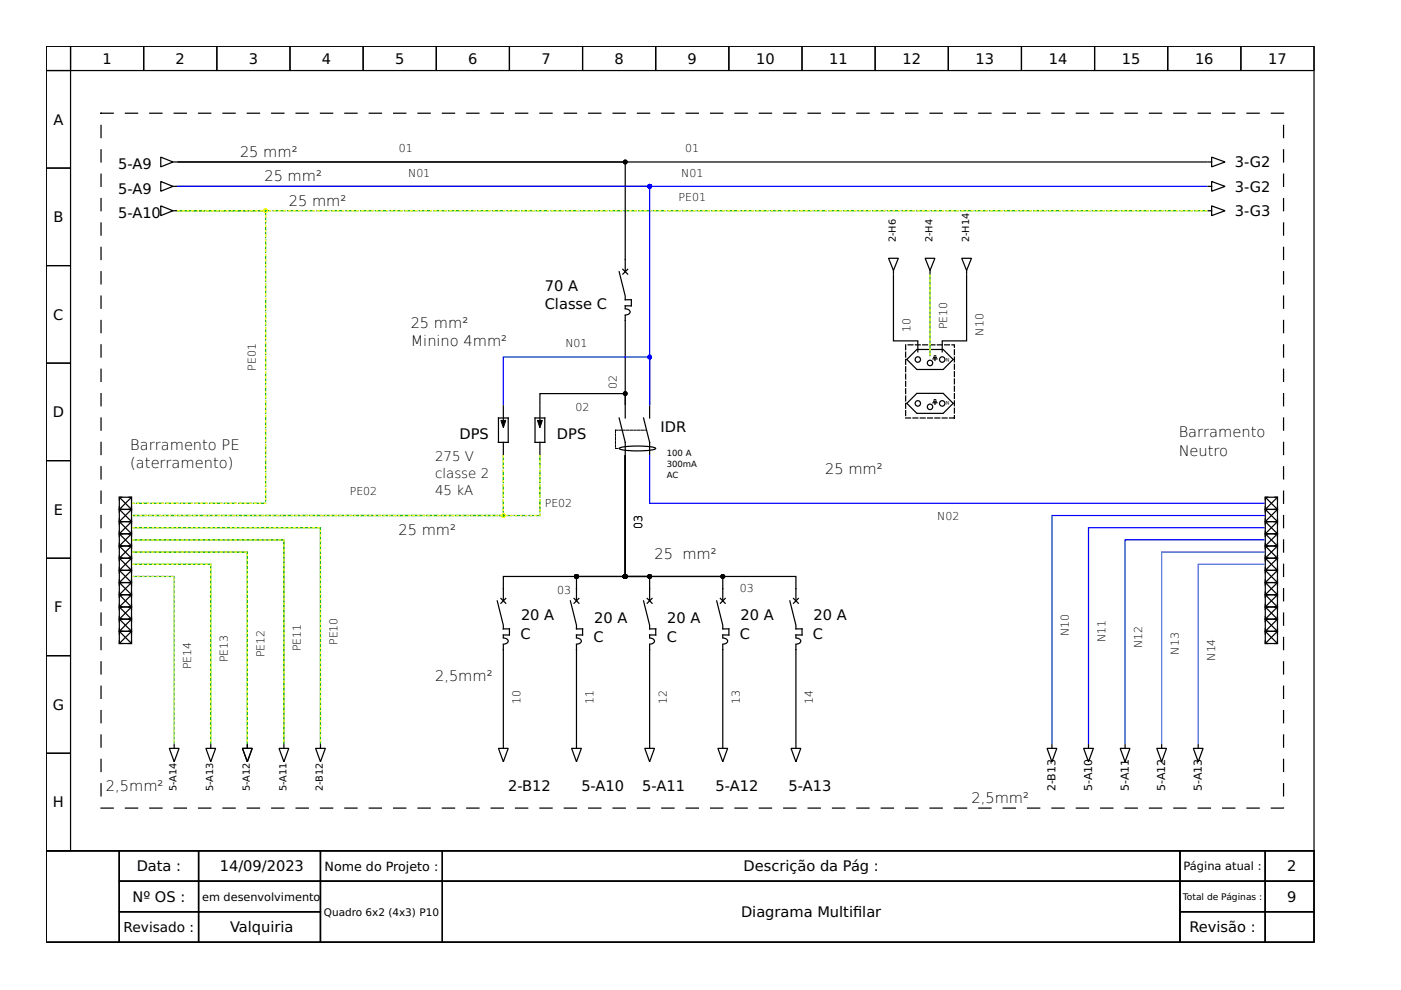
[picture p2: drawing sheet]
<svg xmlns="http://www.w3.org/2000/svg" width="297mm" height="210mm" viewBox="0 0 297 210" stroke-linecap="round" stroke-linejoin="round" font-family="sans-serif">
<g fill="none" stroke="#000" stroke-width=".26">
<path d="M9.8 9.8h268.8v170.6h-268.8zM9.8 9.8h5.2v5.2h-5.2zM9.8 15h5.2v20.6h-5.2zM15 9.8h15.5v5.2h-15.5zM30.5 9.8h15.5v5.2h-15.5zM46 9.8h15.5v5.2h-15.5zM61.5 9.8h15.5v5.2h-15.5zM77 9.8h15.5v5.2h-15.5zM92.5 9.8h15.5v5.2h-15.5zM108 9.8h15.5v5.2h-15.5zM123.5 9.8h15.5v5.2h-15.5zM139 9.8h15.5v5.2h-15.5z"/>
<path d="M154.5 9.8h15.5v5.2h-15.5zM170 9.8h15.6v5.2h-15.6zM185.6 9.8h15.5v5.2h-15.5zM201.1 9.8h15.5v5.2h-15.5zM216.6 9.8h15.5v5.2h-15.5zM232.1 9.8h15.5v5.2h-15.5zM247.6 9.8h15.5v5.2h-15.5zM263.1 9.8h15.5v5.2h-15.5zM9.8 35.6h5.2v20.7h-5.2zM34.1 38.5l2.6 1-2.6 1zM34.1 33.3l2.6 1-2.6 1.1zM36.7 39.5h.7"/>
<path d="M36.7 34.3h.7M255.9 34.3h-218.2h94.9v23.3M256.1 39.5h.8M256.1 34.3h.8M256.9 33.3l2.8 1-2.8 1.1zM256.9 38.5l2.8 1-2.8 1zM9.8 56.3h5.2v20.7h-5.2zM34.1 43.6l2.6 1.1-2.6 1zM36.7 44.7h.7M131.3 57.6l1.3 5.2v.8h1.3v1.2h-1.3v.6M132 57.1l1.1 1M133.1 57.1l-1.1 1"/>
<path d="M188.4 54.8h2.1l-1.1 2.5zM189.4 57.3v.8M189.4 58.4v13.9h5.2v2.3M196.1 54.8h2.1l-1 2.5zM197.2 57.3v.8M203.9 54.8h2.1l-1.1 2.5zM204.9 58.4v13.9h-5.1v2.3M204.9 57.3v.8M256.1 44.7h.8M256.9 43.6l2.8 1.1-2.8 1zM9.8 77h5.2v20.7h-5.2zM132.6 65.5a.77 .77 0 0 1 .9 .9l-.5 .3-.4 .1"/>
<path d="M132.6 66.9v18.9v-2.3h-18.1v2.3M194.3 74.1l-2 2.1 2 2.1M194.5 78.3h5.4M194.5 74.1h5.4M197.8 76.1h.9M197.9 75.8h.6M198.1 75.4h.3M198.2 76.1v.3M200 74.1l2.1 2.1-2.1 2.1M9.8 97.7h5.2v20.6h-5.2zM105.7 88.6h2.1v5.2h-2.1zM106.7 86v3.1"/>
<path d="M106.7 93.8v2.6M113.4 88.6h2.1v5.2h-2.1zM114.5 86v3.1M114.5 93.8v2.6M131.3 88.6l1.3 5.2v2.6M131.4 95a18.1 18.1 0 0 1 7.5 0l.1 .1a10 10 0 0 1-4.7 .5l-2.6-.3-.4-.2zM132.6 86v2.6M132.6 96.6v25.6h-10.4v5.2M132.6 96.6v25.6h5.1v5.2M132.6 96.6v25.6h-25.9v5.2M132.6 96.6v25.6h20.6v5.2M136.4 88.6l1.3 5.2v2.6"/>
<path d="M137.7 86v2.6M194.3 83.5l-2 2 2 2.1M194.5 87.6h5.4M194.5 83.4h5.4M197.8 85.4h.9M197.9 85.1h.6M198.1 84.7h.3M198.2 85.4v.3M200 83.5l2.1 2-2.1 2.1M9.8 118.3h5.2v20.7h-5.2zM25.3 105.4h2.6v2.6h-2.6zM25.3 118.3h2.6v2.6h-2.6z"/>
<path d="M25.3 115.8h2.6v2.5h-2.6zM25.3 110.6h2.6v2.6h-2.6zM25.3 108h2.6v2.6h-2.6zM25.3 113.2h2.6v2.6h-2.6zM25.3 107.5v.5h.5h-.5v.6M25.3 117.8v.5h.5h-.5v.6M25.3 112.6v.6h.5h-.5v.5M25.3 110v.6h.5h-.5v.5M25.3 115.2v.6h.5h-.5v.5M25.4 105.5l2.4 2.4M25.4 118.4l2.4 2.4M25.4 115.9l2.4 2.4"/>
<path d="M25.4 110.7l2.4 2.4M25.4 108.1l2.4 2.4M25.4 113.3l2.4 2.4M25.8 105.4h-.5v.6M27.3 105.4h.6v.6M27.8 105.5l-2.4 2.4M27.8 118.4l-2.4 2.4M27.8 115.9l-2.4 2.4M27.8 110.7l-2.4 2.4M27.8 108.1l-2.4 2.4M27.8 113.3l-2.4 2.4M27.9 107.5v.5h-.6h.6v.6"/>
<path d="M27.9 117.8v.5h-.6h.6v.6M27.9 115.2v.6h-.6h.6v.5M27.9 110v.6h-.6h.6v.5M27.9 112.6v.6h-.6h.6v.5M268.3 118.3h2.5v2.6h-2.5zM268.3 105.4h2.5v2.6h-2.5zM268.3 108h2.5v2.6h-2.5zM268.3 113.2h2.5v2.6h-2.5zM268.3 115.8h2.5v2.5h-2.5zM268.3 110.6h2.5v2.6h-2.5zM268.3 117.8v.5h.5h-.5v.6M268.3 107.5v.5h.5h-.5v.6"/>
<path d="M268.3 110v.6h.5h-.5v.5M268.3 115.2v.6h.5h-.5v.5M268.3 112.6v.6h.5h-.5v.5M268.4 118.4l2.4 2.4M268.4 105.5l2.4 2.4M268.4 108.1l2.4 2.4M268.4 113.3l2.4 2.4M268.4 115.9l2.4 2.4M268.4 110.7l2.4 2.4M268.8 105.4h-.5v.6M270.3 105.4h.5v.6M270.8 118.4l-2.4 2.4"/>
<path d="M270.8 105.5l-2.4 2.4M270.8 108.1l-2.4 2.4M270.8 113.3l-2.4 2.4M270.8 115.9l-2.4 2.4M270.8 110.7l-2.4 2.4M270.8 117.8v.5h-.5h.5v.6M270.8 107.5v.5h-.5h.5v.6M270.8 112.6v.6h-.5h.5v.5M270.8 115.2v.6h-.5h.5v.5M270.8 110v.6h-.5h.5v.5M9.8 139h5.2v20.7h-5.2zM25.3 120.9h2.6v2.6h-2.6z"/>
<path d="M25.3 133.9h2.6v2.5h-2.6zM25.3 131.3h2.6v2.6h-2.6zM25.3 126.1h2.6v2.6h-2.6zM25.3 123.5h2.6v2.6h-2.6zM25.3 128.7h2.6v2.6h-2.6zM25.3 123v.5h.5h-.5v.6M25.3 120.4v.5h.5h-.5v.6M25.3 135.9v.5h.5M25.3 133.3v.6h.5h-.5v.5M25.3 128.1v.6h.5h-.5v.5M25.3 125.6v.5h.5h-.5v.6M25.3 130.7v.6h.5h-.5v.5"/>
<path d="M25.4 121l2.4 2.4M25.4 133.9l2.4 2.4M25.4 131.4l2.4 2.4M25.4 126.2l2.4 2.4M25.4 123.6l2.4 2.4M25.4 128.8l2.4 2.4M27.8 121l-2.4 2.4M27.8 133.9l-2.4 2.4M27.8 131.4l-2.4 2.4M27.8 126.2l-2.4 2.4M27.8 123.6l-2.4 2.4M27.8 128.8l-2.4 2.4"/>
<path d="M27.9 120.4v.5h-.6h.6v.6M27.9 123v.5h-.6h.6v.6M27.9 133.3v.6h-.6h.6v.5M27.9 130.7v.6h-.6h.6v.5M27.9 125.6v.5h-.6h.6v.6M27.9 135.9v.5h-.6M27.9 128.1v.6h-.6h.6v.5M105.4 127.4l1.3 5.2v.7h1.3v1.3h-1.3v.5M106.2 126.9l1 1M106.7 135.3a.77 .77 0 0 1 1 .9l-.6 .3-.4 .1M106.7 136.7v1M107.2 126.9l-1 1"/>
<path d="M120.9 127.4l1.3 5.2v.7h1.3v1.3h-1.3v.5M121.7 126.9l1 1M122.2 135.3a.77 .77 0 0 1 1 .9l-.6 .3-.4 .1M122.2 136.7v1M122.7 126.9l-1 1M136.4 127.4l1.3 5.2v.7h1.3v1.3h-1.3v.5M137.2 126.9l1.1 1M137.7 135.3a.77 .77 0 0 1 1 .9l-.6 .3-.4 .1M137.7 136.7v20.9M138.3 126.9l-1.1 1M151.9 127.4l1.3 5.2v.7h1.3v1.3h-1.3v.5M152.7 126.9l1.1 1"/>
<path d="M153.2 135.3a.77 .77 0 0 1 1 .9l-.6 .3-.4 .1M153.2 136.7v1M153.8 126.9l-1.1 1M167.5 127.4l1.2 5.2v.7h1.3v1.3h-1.3v.5M168.2 126.9l1.1 1M168.7 135.3a.77 .77 0 0 1 1 .9l-.5 .3-.5 .1M168.7 136.7v20.9M168.7 124.8v2.6M169.3 126.9l-1.1 1M268.3 133.9h2.5v2.5h-2.5zM268.3 120.9h2.5v2.6h-2.5zM268.3 123.5h2.5v2.6h-2.5z"/>
<path d="M268.3 128.7h2.5v2.6h-2.5zM268.3 131.3h2.5v2.6h-2.5zM268.3 126.1h2.5v2.6h-2.5zM268.3 135.9v.5h.5M268.3 133.3v.6h.5h-.5v.5M268.3 123v.5h.5h-.5v.6M268.3 125.6v.5h.5h-.5v.6M268.3 130.7v.6h.5h-.5v.5M268.3 120.4v.5h.5h-.5v.6M268.3 128.1v.6h.5h-.5v.5M268.4 133.9l2.4 2.4M268.4 121l2.4 2.4"/>
<path d="M268.4 123.6l2.4 2.4M268.4 128.8l2.4 2.4M268.4 131.4l2.4 2.4M268.4 126.2l2.4 2.4M270.8 133.9l-2.4 2.4M270.8 121l-2.4 2.4M270.8 123.6l-2.4 2.4M270.8 128.8l-2.4 2.4M270.8 131.4l-2.4 2.4M270.8 126.2l-2.4 2.4M270.8 133.3v.6h-.5h.5v.5M270.8 135.9v.5h-.5"/>
<path d="M270.8 120.4v.5h-.5h.5v.6M270.8 123v.5h-.5h.5v.6M270.8 128.1v.6h-.5h.5v.5M270.8 130.7v.6h-.5h.5v.5M270.8 125.6v.5h-.5h.5v.6M9.8 159.7h5.2v20.7h-5.2zM35.9 158.7h2.1l-1.1 2.8zM36.9 157.9v.8M43.6 158.7h2.1l-1 2.8zM44.7 157.9v.8M51.4 158.7h2.1l-1.1 2.8zM52.4 157.9v.8"/>
<path d="M59.2 158.7h2l-1 2.8zM60.2 157.9v.8M66.9 158.7h2.1l-1.1 2.8zM67.9 157.9v.8M105.7 158.7h2.1l-1.1 2.8zM106.7 157.9v.8M121.2 158.7h2.1l-1.1 2.8zM122.2 157.9v.8M136.7 158.7h2.1l-1.1 2.8zM137.7 157.9v.8M152.2 158.7h2.1l-1.1 2.8zM153.2 157.9v.8"/>
<path d="M167.7 158.7h2.1l-1.1 2.8zM168.7 157.9v.8M222 158.7h2.1l-1.1 2.8zM223 157.9v.8M229.7 158.7h2.1l-1 2.8zM230.8 157.9v.8M237.5 158.7h2.1l-1.1 2.8zM238.5 157.9v.8M245.3 158.7h2l-1 2.8zM246.3 157.9v.8M253 158.7h2.1l-1.1 2.8zM254 157.9v.8"/>
<path d="M9.8 180.4h268.8v19.4h-268.8zM9.8 180.4h15.5v19.4h-15.5zM25.3 180.4h16.8v6.4h-16.8zM25.3 186.8h16.8v6.5h-16.8zM25.3 193.3h16.8v6.5h-16.8zM42.1 180.4h25.8v6.4h-25.8zM42.1 186.8h25.8v6.5h-25.8zM42.1 193.3h25.8v6.5h-25.8zM67.9 180.4h25.9v6.4h-25.9zM67.9 186.8h25.9v13h-25.9zM93.8 180.4h156.4v6.4h-156.4zM93.8 186.8h156.4v13h-156.4z"/>
<path d="M250.2 180.4h18.1v6.4h-18.1zM250.2 186.8h18.1v6.5h-18.1zM250.2 193.3h18.1v6.5h-18.1zM268.3 180.4h10.3v6.4h-10.3zM268.3 186.8h10.3v6.5h-10.3zM268.3 193.3h10.3v6.5h-10.3z"/>
<circle cx="194.6" cy="76.2" r=".58"/>
<circle cx="197.2" cy="77" r=".58"/>
<circle cx="199.8" cy="76.2" r=".58"/>
<circle cx="194.6" cy="85.5" r=".58"/>
<circle cx="197.2" cy="86.3" r=".58"/>
<circle cx="199.8" cy="85.5" r=".58"/>
</g>
<path d="M21.4 24h250.7v147.3h-250.7z" fill="none" stroke="#000" stroke-width=".26" stroke-dasharray="2.6 2.6"/>
<path d="M130.5 91.2h6.5M130.5 91.2v3.9M131 95.1h-.5" fill="none" stroke="#000" stroke-width=".21" stroke-dasharray=".5 .3"/>
<path d="M192 73.1h10.4v15.5h-10.4z" fill="none" stroke="#000" stroke-width=".26" stroke-dasharray="1 .5"/>
<path d="M106.2 89.1h1l-.5 1.6zM114 89.1h1l-.5 1.6z" fill="#000" stroke="#000" stroke-width=".21"/>
<path d="M37.7 39.5h218.2M268 111.9h-37.2v45.7M268 109.3h-45v48.3M268 114.5h-29.5v43.1" fill="none" stroke="#00f" stroke-width=".26"/>
<path d="M28.1 122.2h8.8v35.4" fill="none" stroke="#49a835" stroke-width=".26"/>
<path d="M28.1 122.2h8.8v35.4" fill="none" stroke="#f9f06b" stroke-width=".26" stroke-dasharray=".3 .8"/>
<path d="M268 119.6h-14v38" fill="none" stroke="#1c71d8" stroke-width=".26"/>
<path d="M197.2 58.4v17M28.1 119.6h16.6v38M28.1 114.5h32.1v43.1M28.1 117.1h24.3v40.5" fill="none" stroke="#0a0" stroke-width=".26"/>
<path d="M197.2 58.4v17M255.9 44.7h-218.2M106.7 96.6v12.7h-78.6M28.1 119.6h16.6v38M28.1 114.5h32.1v43.1M28.1 117.1h24.3v40.5" fill="none" stroke="#ff0" stroke-width=".26" stroke-dasharray=".3 .8"/>
<g fill="#000" stroke="#000" stroke-width=".26">
<circle cx="132.6" cy="34.3" r=".39"/>
<circle cx="132.6" cy="83.5" r=".39"/>
<circle cx="122.2" cy="122.2" r=".39"/>
<circle cx="132.6" cy="122.2" r=".39"/>
<circle cx="137.7" cy="122.2" r=".39"/>
<circle cx="153.2" cy="122.2" r=".39"/>
</g>
<path d="M255.9 44.7h-218.2M106.7 96.6v12.7h-78.6" fill="none" stroke="#0a0" stroke-width=".26" stroke-dasharray="1 .5"/>
<circle cx="106.7" cy="109.3" r=".39" fill="#0a0" stroke="#ff0" stroke-width=".26"/>
<path d="M37.7 44.7h18.6v62h-28.2" fill="none" stroke="#0a0" stroke-width=".26" stroke-dasharray="1 .5"/>
<path d="M37.7 44.7h18.6v62h-28.2" fill="none" stroke="#ff0" stroke-width=".26" stroke-dasharray=".3 .8"/>
<circle cx="56.3" cy="44.7" r=".39" fill="#0a0" stroke="#ff0" stroke-width=".26"/>
<path d="M37.7 39.5h100v46.3v-10.1h-31v10.1M137.7 96.6v10.1h130.3" fill="none" stroke="#00f" stroke-width=".26"/>
<g fill="#00f" stroke="#00f" stroke-width=".26">
<circle cx="137.7" cy="39.5" r=".39"/>
<circle cx="137.7" cy="75.7" r=".39"/>
</g>
<path d="M114.5 96.6v12.7h-86.4" fill="none" stroke="#0a0" stroke-width=".26" stroke-dasharray="1 .5"/>
<path d="M114.5 96.6v12.7h-86.4M28.1 111.9h39.8v45.7" fill="none" stroke="#ff0" stroke-width=".26" stroke-dasharray=".3 .8"/>
<path d="M132.6 96.6v25.6h36.1v2.6M106.7 137.7v19.9M122.2 137.7v19.9M153.2 137.7v19.9" fill="none" stroke="#000" stroke-width=".26"/>
<path d="M28.1 111.9h39.8v45.7" fill="none" stroke="#0a0" stroke-width=".26"/>
<path d="M268 117.1h-21.7v40.5" fill="none" stroke="#1c71d8" stroke-width=".26"/>
<circle cx="132.6" cy="122.2" r=".39" fill="#000" stroke="#000" stroke-width=".26"/>
<g font-size="3.1">
<text x="21.7" y="13.5">1</text>
<text x="37.2" y="13.5">2</text>
<text x="52.7" y="13.5">3</text>
<text x="68.3" y="13.5">4</text>
<text x="83.8" y="13.5">5</text>
<text x="99.3" y="13.5">6</text>
<text x="114.8" y="13.5">7</text>
<text x="130.3" y="13.5">8</text>
<text x="145.8" y="13.5">9</text>
<text x="160.3" y="13.5">10</text>
<text x="175.8" y="13.5">11</text>
<text x="191.3" y="13.5">12</text>
<text x="206.8" y="13.5">13</text>
<text x="222.4" y="13.5">14</text>
<text x="237.9" y="13.5">15</text>
<text x="253.4" y="13.5">16</text>
<text x="268.9" y="13.5">17</text>
<text x="11.3" y="26.5">A</text>
<text x="25" y="35.9">5-A9</text>
<text x="50.9" y="33.3">25 mm²</text>
<text x="261.8" y="35.5">3-G2</text>
<text x="25" y="41.1">5-A9</text>
<text x="56.1" y="38.5">25 mm²</text>
<text x="261.8" y="40.7">3-G2</text>
<text x="11.3" y="47.1">B</text>
<text x="25" y="46.2">5-A10</text>
<text x="61.2" y="43.6">25 mm²</text>
<text x="261.8" y="45.8">3-G3</text>
<text x="115.5" y="61.7">70 A</text>
<text x="115.5" y="65.6">Classe C</text>
<text x="11.3" y="67.8">C</text>
<text x="87.1" y="69.5">25 mm²</text>
<text x="87.1" y="73.4">Minino 4mm²</text>
<text x="11.2" y="88.5">D</text>
<text x="27.6" y="95.3">Barramento PE</text>
<text x="97.4" y="93">DPS</text>
<text x="118.1" y="93">DPS</text>
<text x="140.1" y="91.6">IDR</text>
<text x="249.9" y="92.8">Barramento</text>
<text x="27.6" y="99.2">(aterramento)</text>
<text x="175" y="100.5">25 mm²</text>
<text x="249.9" y="96.6">Neutro</text>
<text x="11.4" y="109.2">E</text>
<text x="84.5" y="113.4">25 mm²</text>
<text x="138.8" y="118.6">25 mm²</text>
<text x="11.5" y="129.8">F</text>
<text x="110.5" y="131.5">20 A</text>
<text x="157" y="131.5">20 A</text>
<text x="172.5" y="131.5">20 A</text>
<text x="110.3" y="135.4">C</text>
<text x="125.8" y="136.1">C</text>
<text x="126" y="132.2">20 A</text>
<text x="141.4" y="136.1">C</text>
<text x="141.5" y="132.2">20 A</text>
<text x="156.9" y="135.4">C</text>
<text x="172.4" y="135.4">C</text>
<text x="92.2" y="144.5">2,5mm²</text>
<text x="11.2" y="150.5">G</text>
<text x="22.5" y="167.7">2,5mm²</text>
<text x="107.8" y="167.7">2-B12</text>
<text x="123.3" y="167.7">5-A10</text>
<text x="136.2" y="167.7">5-A11</text>
<text x="151.7" y="167.7">5-A12</text>
<text x="167.2" y="167.7">5-A13</text>
<text x="11.2" y="171.2">H</text>
<text x="206" y="170.3">2,5mm²</text>
<text x="29" y="184.8">Data :</text>
<text x="46.6" y="184.8">14/09/2023</text>
<text x="157.6" y="184.8">Descrição da Pág :</text>
<text x="272.9" y="184.8">2</text>
<text x="28.1" y="191.2">Nº OS :</text>
<text x="272.9" y="191.2">9</text>
<text x="48.8" y="197.7">Valquiria</text>
<text x="157.1" y="194.5">Diagrama Multiflar</text>
<text x="180.9" y="194.5">i</text>
<text x="252.2" y="197.7">Revisão :</text>
</g>
<text font-size="2.9" x="26.2" y="197.6">Revisado :</text>
<g font-size="2.8">
<text x="92.2" y="97.7">275 V</text>
<text x="92.2" y="101.3">classe 2</text>
<text x="92.2" y="104.9">45 kA</text>
</g>
<text font-size="2.7" x="68.8" y="184.6">Nome do Projeto :</text>
<g font-size="2.4">
<text x="250.9" y="184.5">Página atual :</text>
<text x="42.9" y="191">em desenvolvimento</text>
</g>
<g font-size="2.3">
<text x="84.6" y="32.3">01</text>
<text x="145.3" y="32.3">01</text>
<text x="86.5" y="37.4">N01</text>
<text x="144.4" y="37.4">N01</text>
<text x="143.9" y="42.6">PE01</text>
<text x="193" y="70.3" transform="rotate(-90 193 70.3)">10</text>
<text x="200.8" y="69.8" transform="rotate(-90 200.8 69.8)">PE10</text>
<text x="208.6" y="71.2" transform="rotate(-90 208.6 71.2)">N10</text>
<text x="119.9" y="73.6">N01</text>
<text x="54.2" y="78.6" transform="rotate(-90 54.2 78.6)">PE01</text>
<text x="130.8" y="82.4" transform="rotate(-90 130.8 82.4)">02</text>
<text x="122" y="87.1">02</text>
<text x="74.1" y="104.9">PE02</text>
<text x="115.5" y="107.5">PE02</text>
<text x="136.2" y="112.1" transform="rotate(-90 136.2 112.1)">03</text>
<text x="198.7" y="110.3">N02</text>
<text x="118.2" y="125.8">03</text>
<text x="156.9" y="125.6">03</text>
<text x="71.6" y="136.8" transform="rotate(-90 71.6 136.8)">PE10</text>
<text x="226.6" y="134.9" transform="rotate(-90 226.6 134.9)">N10</text>
<text x="234.4" y="136.2" transform="rotate(-90 234.4 136.2)">N11</text>
<text x="242.2" y="137.5" transform="rotate(-90 242.2 137.5)">N12</text>
<text x="40.5" y="141.9" transform="rotate(-90 40.5 141.9)">PE14</text>
<text x="48.3" y="140.4" transform="rotate(-90 48.3 140.4)">PE13</text>
<text x="56.1" y="139.4" transform="rotate(-90 56.1 139.4)">PE12</text>
<text x="63.8" y="138.1" transform="rotate(-90 63.8 138.1)">PE11</text>
<text x="249.9" y="138.8" transform="rotate(-90 249.9 138.8)">N13</text>
<text x="257.7" y="140.1" transform="rotate(-90 257.7 140.1)">N14</text>
<text x="110.3" y="149.2" transform="rotate(-90 110.3 149.2)">10</text>
<text x="125.8" y="149.2" transform="rotate(-90 125.8 149.2)">11</text>
<text x="141.4" y="149.2" transform="rotate(-90 141.4 149.2)">12</text>
<text x="156.9" y="149.2" transform="rotate(-90 156.9 149.2)">13</text>
<text x="172.4" y="149.2" transform="rotate(-90 172.4 149.2)">14</text>
<text x="223.8" y="167.7" transform="rotate(-90 223.8 167.7)">2-B13</text>
<text x="231.6" y="167.7" transform="rotate(-90 231.6 167.7)">5-A10</text>
<text x="239.3" y="167.7" transform="rotate(-90 239.3 167.7)">5-A11</text>
<text x="247.1" y="167.7" transform="rotate(-90 247.1 167.7)">5-A12</text>
<text x="254.8" y="167.7" transform="rotate(-90 254.8 167.7)">5-A13</text>
</g>
<text font-size="2.2" x="68.7" y="194.1">Quadro 6x2 (4x3) P10</text>
<g font-size="2.1">
<text x="189.9" y="51.4" transform="rotate(-90 189.9 51.4)">2-H6</text>
<text x="197.7" y="51.4" transform="rotate(-90 197.7 51.4)">2-H4</text>
<text x="205.5" y="51.4" transform="rotate(-90 205.5 51.4)">2-H14</text>
<text x="37.4" y="167.7" transform="rotate(-90 37.4 167.7)">5-A14</text>
<text x="45.2" y="167.7" transform="rotate(-90 45.2 167.7)">5-A13</text>
<text x="53" y="167.7" transform="rotate(-90 53 167.7)">5-A12</text>
<text x="60.7" y="167.7" transform="rotate(-90 60.7 167.7)">5-A11</text>
<text x="68.5" y="167.7" transform="rotate(-90 68.5 167.7)">2-B12</text>
</g>
<text font-size="1.9" x="250.8" y="190.8">Total de Páginas :</text>
<g font-size="1.8">
<text x="141.4" y="96.6">100 A</text>
<text x="141.4" y="99">300mA</text>
<text x="141.4" y="101.3">AC</text>
</g>
<g font-size="1">
<text x="201.3" y="76" transform="rotate(-180 201.3 76)">N</text>
<text x="201.3" y="85" transform="rotate(-180 201.3 85)">N</text>
</g>
</svg>
